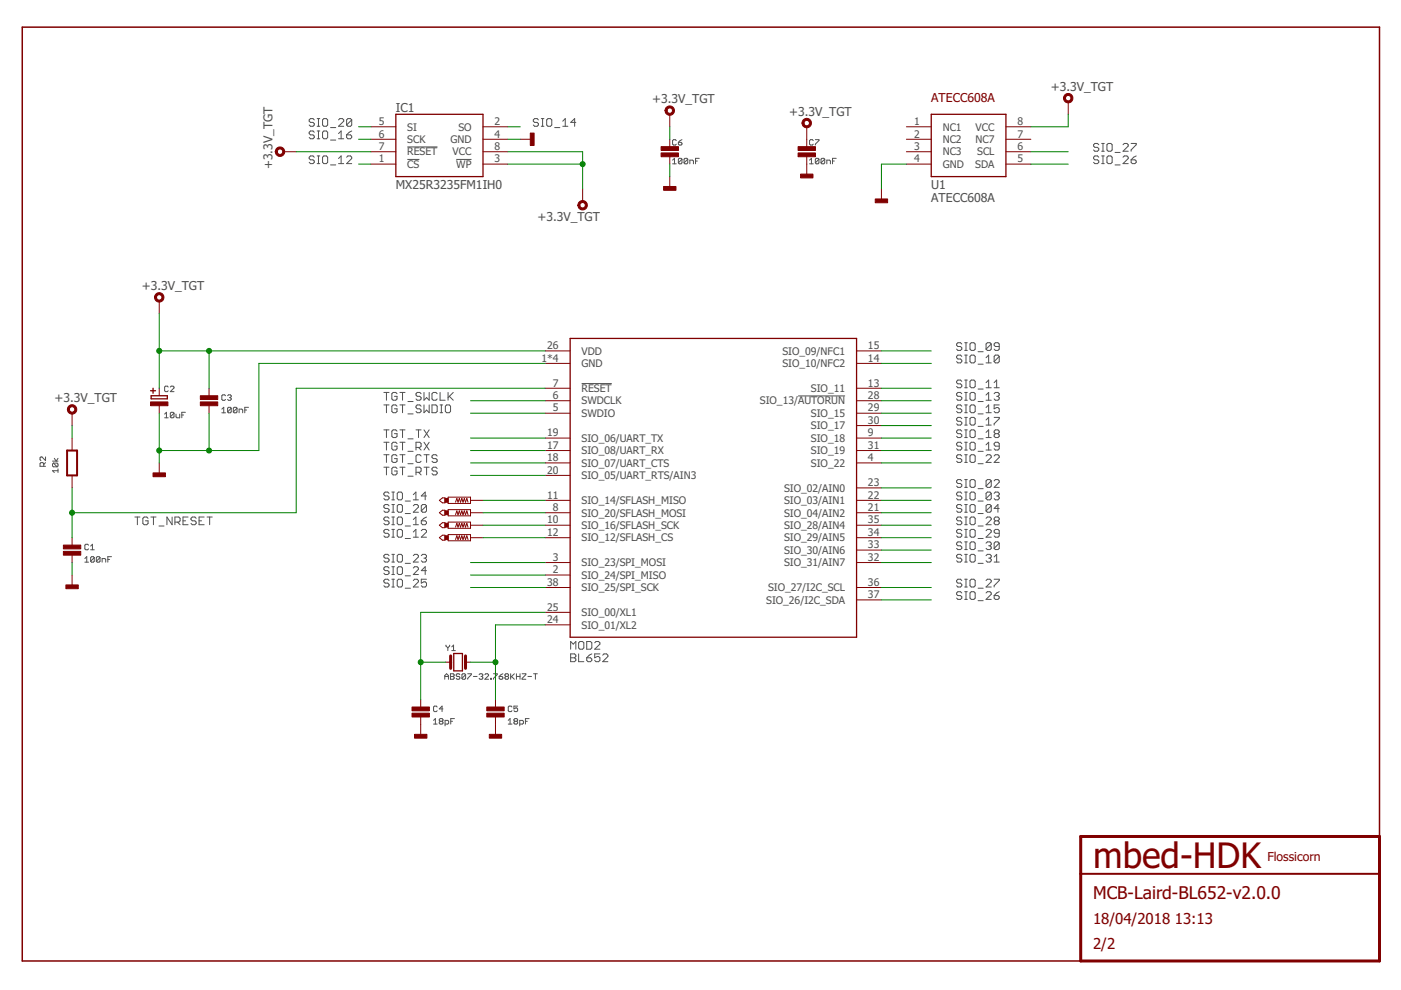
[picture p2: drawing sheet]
<svg xmlns="http://www.w3.org/2000/svg" width="297mm" height="210mm" viewBox="0 0 297 210" stroke-linecap="round" stroke-linejoin="round" font-family="sans-serif">
<g fill="none" stroke="#505050" stroke-width=".21">
<path d="M66.6 33.3l-.2-.2h-.6l-.2 .2v.3l.2 .3h.6l.2 .2v.3l-.2 .3h-.6l-.2-.3M66.6 25.4l-.2-.3h-.6l-.2 .3v.3l.2 .3h.6l.2 .2v.3l-.2 .3h-.6l-.2-.3M66.6 28l-.2-.2h-.6l-.2 .2v.3l.2 .3h.6l.2 .3v.2l-.2 .3h-.6l-.2-.3M67.2 34.7h.6M67.2 33.1h.6M67.2 25.1h.6M67.2 26.8h.6M67.2 27.8h.6M67.2 29.4h.6M67.5 25.1v1.7M67.5 27.8v1.6M67.5 33.1v1.6"/>
<path d="M68.4 33.3l.3-.2h.5l.3 .2v1.1l-.3 .3h-.5l-.3-.3zM68.4 25.4l.3-.3h.5l.3 .3v1.1l-.3 .3h-.5l-.3-.3zM68.4 28l.3-.2h.5l.3 .2v1.1l-.3 .3h-.5l-.3-.3zM70.1 35h1.1M70.1 27.1h1.1M70.1 29.7h1.1M71.8 34.7h1.1M71.8 25.4l.3-.3h.5l.3 .3v.3l-1.1 1.1h1.1M71.8 29.4h1.1M71.8 28.3l.5-.5v1.6M71.8 33.6l.5-.5v1.6M73.5 33.3l.3-.2h.5l.3 .2v.3l-1.1 1.1h1.1"/>
<path d="M73.5 28.6h.8l.3 .3v.2l-.3 .3h-.5l-.3-.3zM74.6 25.4l-.3-.3h-.5l-.3 .3v1.1M74.6 25.4v1.1l-.3 .3h-.5l-.3-.3M74.6 25.4l-1.1 1.1M74.6 27.8l-1.1 .8M86.4 31.2h6.4M86.4 33.8h2.5M96.7 33.8h3.3M114.2 25.4l-.3-.3h-.6l-.2 .3v.3l.2 .3h.6l.3 .2v.3l-.3 .3h-.6l-.2-.3M114.8 25.1h.5M114.8 26.8h.5M115 25.1v1.7"/>
<path d="M115.9 25.4l.3-.3h.5l.3 .3v1.1l-.3 .3h-.5l-.3-.3zM117.6 27.1h1.1M119.3 26.8h1.1M119.3 25.7l.5-.6v1.7M122.1 26h-1.1l.8-.9v1.7M142.6 34.7h.8M142.6 34l.4-.4v1.1M143.4 29.8l-.2-.2h-.4l-.2 .2v.8l.2 .2h.4l.2-.2M143.8 30.2h.6l.2 .4-.2 .2h-.4l-.2-.2zM144.6 33.8v.7l-.2 .2h-.4l-.2-.2M144.6 33.8l-.2-.2h-.4l-.2 .2v.7M144.6 33.8l-.8 .7"/>
<path d="M144.6 29.6l-.8 .6M145.8 33.8v.7l-.2 .2h-.4l-.2-.2M145.8 33.8l-.2-.2h-.4l-.2 .2v.7M145.8 33.8l-.8 .7M146.3 34.7v-.7h.5l.2 .1v.6M147.5 34.1h.3M148.3 33.6h-.8v1.1M171.6 34l.4-.4v1.1M171.6 34.7h.8M172.4 29.8l-.2-.2h-.3l-.3 .2v.8l.3 .2h.3l.2-.2M172.9 29.6h.7l-.7 1.2M173.6 33.8v.7l-.2 .2h-.3l-.2-.2"/>
<path d="M173.6 33.8l-.2-.2h-.3l-.2 .2v.7M173.6 33.8l-.7 .7M174.9 33.8v.7l-.2 .2h-.4l-.2-.2M174.9 33.8l-.2-.2h-.4l-.2 .2v.7M174.9 33.8l-.8 .7M175.3 34.7v-.7h.6l.2 .1v.6M176.5 34.1h.4M177.3 33.6h-.8v1.1M233 33.3l-.3-.2h-.6l-.2 .2v.3l.2 .3h.6l.3 .2v.3l-.3 .3h-.6l-.2-.3M233 30.7l-.3-.3h-.6l-.2 .3v.3l.2 .2h.6l.3 .3v.3l-.3 .3h-.6l-.2-.3M233.6 34.7h.5M233.6 33.1h.5"/>
<path d="M233.6 30.4h.5M233.6 32.1h.5M233.8 30.4v1.7M233.8 33.1v1.6M234.7 33.3l.3-.2h.5l.3 .2v1.1l-.3 .3h-.5l-.3-.3zM235 30.4h.5l.3 .3v1.1l-.3 .3h-.5l-.3-.3v-1.1zM236.4 35h1.1M236.4 32.3h1.1M238.1 33.3l.3-.2h.5l.3 .2v.3l-1.1 1.1h1.1M238.1 30.7l.3-.3h.5l.3 .3v.3l-1.1 1.1h1.1M239.8 33.9h.8l.3 .2v.3l-.3 .3h-.5l-.3-.3zM239.8 30.4h1.1v.3l-1.1 1.1v.3"/>
<path d="M240.9 33.1l-.6 .2-.5 .6M203.9 72.9l-.3-.2h-.5l-.3 .2v.3l.3 .3h.5l.3 .2v.3l-.3 .3h-.5l-.3-.3M203.9 75.6l-.3-.3h-.5l-.3 .3v.2l.3 .3h.5l.3 .3v.3l-.3 .2h-.5l-.3-.2M204.5 75.3h.6M204.5 76.9h.6M204.5 72.7h.6M204.5 74.3h.6M204.8 72.7v1.6M204.8 75.3v1.6M205.9 72.7h.6l.3 .2v1.1l-.3 .3h-.6l-.2-.3v-1.1zM205.9 75.3h.6l.3 .3v1.1l-.3 .2h-.6l-.2-.2v-1.1zM207.4 77.2h1"/>
<path d="M207.4 74.6h1M209.1 75.8l.5-.5v1.6M209.1 76.9h1.1M210.2 72.9v1.1l-.3 .3h-.6l-.2-.3M210.2 72.9l-.3-.2h-.6l-.2 .2v1.1M210.2 72.9l-1.1 1.1M211.9 73.5h-.9l-.2-.3v-.3l.2-.2h.6l.3 .2v1.1l-.3 .3h-.6l-.2-.3M211.9 75.6l-.3-.3h-.6l-.2 .3v1.1M211.9 75.6v1.1l-.3 .2h-.6l-.2-.2M211.9 75.6l-1.1 1.1M9.3 98.9v-.6l-.2-.2h-.4l-.2 .2v.6h1.2M9.7 96.9v.8l-.8-.8-.4 .2v.4l.2 .2"/>
<path d="M9.7 98.1l-.4 .4M11.1 97.8h1.2M11.3 98.2h.8l.2 .2v.4l-.2 .2M11.3 98.2l-.2 .2v.4l.2 .2h.8M11.3 98.2l.8 .8M11.5 97.2l.4 .6 .4-.6M12.3 99.8h-1.2l.4 .4M12.3 99.4v.8M34.9 87.8l.4-.4v1.2M34.9 88.6h.8M35.7 82.1l-.2-.2h-.4l-.2 .2v.7l.2 .2h.4l.2-.2M36.1 82.1l.2-.2h.4l.2 .2v.2l-.8 .7h.8"/>
<path d="M36.9 87.6v.8l-.2 .2h-.4l-.2-.2M36.9 87.6l-.2-.2h-.4l-.2 .2v.8M36.9 87.6l-.8 .8M37.3 87.8v.6l.2 .2h.6v-.8M38.5 88h.4M39.3 87.4h-.8v1.2M47 86.7l.4-.3v1.1M47 87.5h.8M47.8 83.9l-.2-.2h-.4l-.2 .2v.8l.2 .2h.4l.2-.2M48.3 83.9l.2-.2h.3l.2 .2-.2 .4M48.6 84.3h.2M48.8 84.3l.2 .2-.2 .4h-.3l-.2-.2"/>
<path d="M49 86.6v.7l-.2 .2h-.3l-.2-.2M49 86.6l-.2-.2h-.3l-.2 .2v.7M49 86.6l-.7 .7M50.2 86.6v.7l-.1 .2h-.4l-.2-.2M50.2 86.6l-.1-.2h-.4l-.2 .2v.7M50.2 86.6l-.7 .7M50.7 87.5v-.8h.6l.2 .2v.6M51.9 86.9h.4M52.7 86.4h-.8v1.1M81.4 85.9h1.1M81.4 99.1h1.1M81.4 96.4h1.1"/>
<path d="M81.4 83.2h1.1M81.4 93.8h1.1M81.4 91.1h1.1M81.9 83.2v1.7M81.9 85.9v1.6M81.9 91.1v1.7M81.9 93.8v1.6M81.9 96.4v1.6M81.9 99.1v1.6M84.2 86.1l-.3-.2h-.5l-.3 .2v1.1l.3 .3h.5l.3-.3v-.5h-.6M84.2 83.5l-.3-.3h-.5l-.3 .3v1.1l.3 .3h.5l.3-.3v-.6h-.6M84.2 91.4l-.3-.3h-.5l-.3 .3v1.1l.3 .3h.5l.3-.3v-.6h-.6"/>
<path d="M84.2 94l-.3-.2h-.5l-.3 .2v1.1l.3 .3h.5l.3-.3v-.5h-.6M84.2 96.7l-.3-.3h-.5l-.3 .3v1.1l.3 .2h.5l.3-.2v-.6h-.6M84.2 99.3l-.3-.2h-.5l-.3 .2v1.1l.3 .3h.5l.3-.3v-.5h-.6M84.8 85.9h1.1M84.8 99.1h1.1M84.8 96.4h1.1M84.8 83.2h1.1M84.8 93.8h1.1M84.8 91.1h1.1M85.3 83.2v1.7M85.3 85.9v1.6M85.3 91.1v1.7"/>
<path d="M85.3 93.8v1.6M85.3 96.4v1.6M85.3 99.1v1.6M86.5 87.8h1.1M86.5 98.3h1.1M86.5 85.1h1.1M86.5 95.7h1.1M86.5 93h1.1M88.2 94.9h.8l.3-.3v-.6l-.3-.2h-.8v1.6M88.2 91.1h1.1M88.7 94.9l.6 .5M88.7 91.1v1.7"/>
<path d="M89.3 86.1l-.3-.2h-.5l-.3 .2v.3l.3 .3h.5l.3 .3v.2l-.3 .3h-.5l-.3-.3M89.3 83.5l-.3-.3h-.5l-.3 .3v.3l.3 .2h.5l.3 .3v.3l-.3 .3h-.5l-.3-.3M89.3 96.7l-.3-.3h-.5l-.3 .3v1.1l.3 .2h.5l.3-.2M89.9 83.2v1.7l.5-.6 .6 .6v-1.7M89.9 85.9v1.6l.5-.5 .6 .5v-1.6M89.9 99.1h1.1M89.9 96.4h1.1M89.9 93.8l1.1 1.6M89.9 91.1l1.1 1.7M90.4 96.4v1.6M90.4 99.1v1.6M91 93.8l-1.1 1.6"/>
<path d="M91 91.1l-1.1 1.7M91.6 85.9h.8l.3 .2v1.1l-.3 .3h-.8zM92.7 83.5l-.3-.3h-.5l-.3 .3v1.1l.3 .3h.5l.3-.3M92.7 96.7l-.3-.3h-.5l-.3 .3v.3l.3 .2h.5l.3 .3v.3l-.3 .2h-.5l-.3-.2M92.7 99.3l-.3-.2h-.5l-.3 .2v.3l.3 .3h.5l.3 .2v.3l-.3 .3h-.5l-.3-.3M93.3 87.5h.6M93.3 83.2v1.7h1.1M93.3 85.9h.6M93.6 85.9v1.6M94.4 86.1l.3-.2h.5l.3 .2v1.1l-.3 .3h-.5l-.3-.3zM95 83.2v1.7M95.3 84l.8 .9"/>
<path d="M96.1 83.2l-1.1 1.1M123.3 81.3h6.4M169.2 83.9h10M203.9 86.1l-.3-.2h-.5l-.3 .2v.3l.3 .3h.5l.3 .3v.2l-.3 .3h-.5l-.3-.3M203.9 83.5l-.3-.3h-.5l-.3 .3v.3l.3 .2h.5l.3 .3v.3l-.3 .3h-.5l-.3-.3M203.9 88.8l-.3-.3h-.5l-.3 .3v.2l.3 .3h.5l.3 .3v.3l-.3 .2h-.5l-.3-.2M203.9 96.7l-.3-.3h-.5l-.3 .3v.3l.3 .2h.5l.3 .3v.3l-.3 .2h-.5l-.3-.2M203.9 94l-.3-.2h-.5l-.3 .2v.3l.3 .3h.5l.3 .3v.2l-.3 .3h-.5l-.3-.3M203.9 91.4l-.3-.3h-.5l-.3 .3v.3l.3 .2h.5l.3 .3v.3l-.3 .3h-.5l-.3-.3M203.9 80.9l-.3-.3h-.5l-.3 .3v.2l.3 .3h.5l.3 .3v.2l-.3 .3h-.5l-.3-.3M204.5 87.5h.6M204.5 84.9h.6"/>
<path d="M204.5 85.9h.6M204.5 96.4h.6M204.5 98h.6M204.5 83.2h.6M204.5 93.8h.6M204.5 95.4h.6M204.5 91.1h.6M204.5 92.8h.6M204.5 88.5h.6M204.5 90.1h.6M204.5 80.6h.6M204.5 82.2h.6"/>
<path d="M204.8 80.6v1.6M204.8 83.2v1.7M204.8 85.9v1.6M204.8 88.5v1.6M204.8 91.1v1.7M204.8 93.8v1.6M204.8 96.4v1.6M205.7 86.1l.2-.2h.6l.3 .2v1.1l-.3 .3h-.6l-.2-.3zM205.7 83.5l.2-.3h.6l.3 .3v1.1l-.3 .3h-.6l-.2-.3zM205.9 96.4h.6l.3 .3v1.1l-.3 .2h-.6l-.2-.2v-1.1zM205.9 93.8h.6l.3 .2v1.1l-.3 .3h-.6l-.2-.3v-1.1zM205.9 91.1h.6l.3 .3v1.1l-.3 .3h-.6l-.2-.3v-1.1z"/>
<path d="M205.9 80.6h.6l.3 .3v1l-.3 .3h-.6l-.2-.3v-1zM205.9 88.5h.6l.3 .3v1.1l-.3 .2h-.6l-.2-.2v-1.1zM207.4 87.8h1M207.4 98.3h1M207.4 85.1h1M207.4 95.7h1M207.4 93h1M207.4 90.4h1M207.4 82.5h1M209.1 87.5h1.1M209.1 84.9h1.1M209.1 96.7l.2-.3h.6l.3 .3v.3l-1.1 1h1.1"/>
<path d="M209.1 95.4h1.1M209.1 92.8h1.1M209.1 94.3l.5-.5v1.6M209.1 81.1l.5-.5v1.6M209.1 83.8l.5-.6v1.7M209.1 86.4l.5-.5v1.6M209.1 89l.5-.5v1.6M209.1 91.7l.5-.6v1.7M209.1 90.1h1.1M209.1 82.2h1.1M210.8 96.7l.2-.3h.6l.3 .3v.3l-1.1 1h1.1M210.8 83.5l.2-.3h.6l.3 .3v.3l-.3 .2"/>
<path d="M210.8 88.5h1.1v.3l-1.1 1.1v.2M210.8 81.1l.5-.5v1.6M210.8 82.2h1.1M211 91.9l-.2-.2v-.3l.2-.3h.6l.3 .3v.3l-.3 .2M211 91.9l-.2 .3v.3l.2 .3h.6l.3-.3v-.3l-.3-.3M211 91.9h.6M211.3 84h.3M211.6 84l.3 .3v.3l-.3 .3h-.6l-.2-.3M211.9 85.9h-1.1v.8l.5-.3h.3l.3 .3v.5l-.3 .3h-.6l-.2-.3M211.9 94.6h-.9l-.2-.3v-.3l.2-.2h.6l.3 .2v1.1l-.3 .3h-.6l-.2-.3M18 118.4l.4-.4v1.2M18 119.2h.8"/>
<path d="M18.8 115.6l-.2-.2h-.4l-.2 .2v.8l.2 .2h.4l.2-.2M19.2 116.6h.8M19.2 115.8l.4-.4v1.2M20 118.2v.8l-.2 .2h-.4l-.2-.2M20 118.2l-.2-.2h-.4l-.2 .2v.8M20 118.2l-.8 .8M21.2 118.2v.8l-.2 .2h-.4l-.2-.2M21.2 118.2l-.2-.2h-.4l-.2 .2v.8M21.2 118.2l-.8 .8M21.7 119.2v-.8h.5l.2 .2v.6M22.9 118.6h.3M23.6 118h-.7v1.2"/>
<path d="M28.6 109.6h1.1M29.1 109.6v1.7M31.4 109.9l-.3-.3h-.5l-.3 .3v1.1l.3 .3h.5l.3-.3v-.6h-.6M32 109.6h1.1M32.5 109.6v1.7M33.7 111.5h1.1M36.5 109.6v1.7l-1.1-1.7v1.7M37.1 110.7h.8l.3-.3v-.5l-.3-.3h-.8v1.7M37.6 110.7l.6 .6M38.8 110.4h.5M39.9 109.6h-1.1v1.7h1.1M41.6 109.9l-.3-.3h-.5l-.3 .3v.3l.3 .2h.5l.3 .3v.3l-.3 .3h-.5l-.3-.3"/>
<path d="M42.2 110.4h.5M43.3 109.6h-1.1v1.7h1.1M43.9 109.6h1.1M44.4 109.6v1.7M82.5 117.8l-.3-.3h-.5l-.3 .3v.3l.3 .2h.5l.3 .3v.3l-.3 .3h-.5l-.3-.3M82.5 109.9l-.3-.3h-.5l-.3 .3v.3l.3 .2h.5l.3 .3v.3l-.3 .3h-.5l-.3-.3M82.5 112.5l-.3-.3h-.5l-.3 .3v.3l.3 .3h.5l.3 .2v.3l-.3 .3h-.5l-.3-.3M82.5 107.3l-.3-.3h-.5l-.3 .3v.2l.3 .3h.5l.3 .3v.2l-.3 .3h-.5l-.3-.3M82.5 104.6l-.3-.3h-.5l-.3 .3v.3l.3 .3h.5l.3 .2v.3l-.3 .3h-.5l-.3-.3M83.1 109.6h.5M83.1 111.3h.5M83.1 117.5h.5"/>
<path d="M83.1 119.2h.5M83.1 112.2h.5M83.1 113.9h.5M83.1 107h.5M83.1 108.6h.5M83.1 104.3h.5M83.1 106h.5M83.4 104.3v1.7M83.4 107v1.6M83.4 109.6v1.7M83.4 112.2v1.7M83.4 117.5v1.7"/>
<path d="M84.2 107.3l.3-.3h.5l.3 .3v1l-.3 .3h-.5l-.3-.3zM84.2 109.9l.3-.3h.5l.3 .3v1.1l-.3 .3h-.5l-.3-.3zM84.2 112.5l.3-.3h.5l.3 .3v1.1l-.3 .3h-.5l-.3-.3zM84.2 117.8l.3-.3h.5l.3 .3v1.1l-.3 .3h-.5l-.3-.3zM84.5 104.3h.5l.3 .3v1.1l-.3 .3h-.5l-.3-.3v-1.1zM85.9 111.5h1.1M85.9 119.4h1.1M85.9 114.2h1.1M85.9 108.9h1.1M85.9 106.2h1.1M86.5 101h1.1M87.6 104.9l.6-.6v1.7"/>
<path d="M87.6 110.2l.6-.6v1.7M87.6 112.8l.6-.6v1.7M87.6 107.3l.3-.3h.5l.3 .3v.2l-1.1 1.1h1.1M87.6 117.8l.3-.3h.5l.3 .3v.3l-1.1 1.1h1.1M87.6 111.3h1.1M87.6 113.9h1.1M87.6 106h1.1M88.2 100.1h.8l.3-.2v-.6l-.3-.2h-.8v1.6M88.7 100.1l.6 .6M89.3 110.4h.8l.3 .3v.3l-.3 .3h-.5l-.3-.3zM89.3 112.5l.3-.3h.5l.3 .3v.3l-1.1 1.1h1.1M89.3 117.8l.3-.3h.5l.3 .3v.3l-.3 .2"/>
<path d="M89.9 118.3h.2M90.1 118.3l.3 .3v.3l-.3 .3h-.5l-.3-.3M90.4 107.3v1l-.3 .3h-.5l-.3-.3M90.4 107.3l-.3-.3h-.5l-.3 .3v1M90.4 105.2h-1.1l.8-.9v1.7M90.4 107.3l-1.1 1M90.4 109.6l-1.1 .8M203.9 109.9l-.3-.3h-.5l-.3 .3v.3l.3 .2h.5l.3 .3v.3l-.3 .3h-.5l-.3-.3M203.9 102l-.3-.3h-.5l-.3 .3v.2l.3 .3h.5l.3 .3v.3l-.3 .2h-.5l-.3-.2M203.9 104.6l-.3-.3h-.5l-.3 .3v.3l.3 .3h.5l.3 .2v.3l-.3 .3h-.5l-.3-.3M203.9 107.3l-.3-.3h-.5l-.3 .3v.2l.3 .3h.5l.3 .3v.2l-.3 .3h-.5l-.3-.3M203.9 112.5l-.3-.3h-.5l-.3 .3v.3l.3 .3h.5l.3 .2v.3l-.3 .3h-.5l-.3-.3"/>
<path d="M203.9 115.2l-.3-.3h-.5l-.3 .3v.2l.3 .3h.5l.3 .3v.3l-.3 .2h-.5l-.3-.2M203.9 117.8l-.3-.3h-.5l-.3 .3v.3l.3 .2h.5l.3 .3v.3l-.3 .3h-.5l-.3-.3M204.5 109.6h.6M204.5 111.3h.6M204.5 117.5h.6M204.5 119.2h.6M204.5 114.9h.6M204.5 116.5h.6M204.5 112.2h.6M204.5 113.9h.6M204.5 107h.6M204.5 108.6h.6"/>
<path d="M204.5 104.3h.6M204.5 106h.6M204.5 101.7h.6M204.5 103.3h.6M204.8 101.7v1.6M204.8 104.3v1.7M204.8 107v1.6M204.8 109.6v1.7M204.8 112.2v1.7M204.8 114.9v1.6M204.8 117.5v1.7M205.9 109.6h.6l.3 .3v1.1l-.3 .3h-.6l-.2-.3v-1.1z"/>
<path d="M205.9 101.7h.6l.3 .3v1.1l-.3 .2h-.6l-.2-.2v-1.1zM205.9 104.3h.6l.3 .3v1.1l-.3 .3h-.6l-.2-.3v-1.1zM205.9 107h.6l.3 .3v1l-.3 .3h-.6l-.2-.3v-1zM205.9 112.2h.6l.3 .3v1.1l-.3 .3h-.6l-.2-.3v-1.1zM205.9 114.9h.6l.3 .3v1.1l-.3 .2h-.6l-.2-.2v-1.1zM205.9 117.5h.6l.3 .3v1.1l-.3 .3h-.6l-.2-.3v-1.1zM207.4 111.5h1M207.4 119.4h1M207.4 116.8h1M207.4 114.2h1M207.4 108.9h1M207.4 106.2h1"/>
<path d="M207.4 103.6h1M209.1 109.9l.2-.3h.6l.3 .3v.3l-1.1 1.1h1.1M209.1 112.5l.2-.3h.6l.3 .3v.3l-1.1 1.1h1.1M209.1 115.2l.2-.3h.6l.3 .3v.2l-.3 .3M209.1 117.8l.2-.3h.6l.3 .3v.3l-.3 .2M209.6 118.3h.3M209.6 115.7h.3M209.9 115.7l.3 .3v.3l-.3 .2h-.6l-.2-.2M209.9 118.3l.3 .3v.3l-.3 .3h-.6l-.2-.3M210.2 102v1.1l-.3 .2h-.6l-.2-.2M210.2 104.6v1.1l-.3 .3h-.6l-.2-.3M210.2 107.3v1l-.3 .3h-.6l-.2-.3"/>
<path d="M210.2 107.3l-.3-.3h-.6l-.2 .3v1M210.2 102l-.3-.3h-.6l-.2 .3v1.1M210.2 104.6l-.3-.3h-.6l-.2 .3v1.1M210.2 107.3l-1.1 1M210.2 104.6l-1.1 1.1M210.2 102l-1.1 1.1M210.8 102l.2-.3h.6l.3 .3v.2l-1.1 1.1h1.1M210.8 104.6l.2-.3h.6l.3 .3v.3l-.3 .3M210.8 119.2h1.1M210.8 118.1l.5-.6v1.7M211 110.4l-.2-.2v-.3l.2-.3h.6l.3 .3v.3l-.3 .2M211 110.4l-.2 .3v.3l.2 .3h.6l.3-.3v-.3l-.3-.3"/>
<path d="M211 110.4h.6M211.3 105.2h.3M211.6 105.2l.3 .2v.3l-.3 .3h-.6l-.2-.3M211.9 113.1h-.9l-.2-.3v-.3l.2-.3h.6l.3 .3v1.1l-.3 .3h-.6l-.2-.3M211.9 115.2l-.3-.3h-.6l-.2 .3v1.1M211.9 115.2v1.1l-.3 .2h-.6l-.2-.2M211.9 115.2l-1.1 1.1M211.9 107.8h-1.1l.8-.8v1.6M82.5 123.1l-.3-.3h-.5l-.3 .3v.3l.3 .2h.5l.3 .3v.3l-.3 .3h-.5l-.3-.3M82.5 120.4l-.3-.2h-.5l-.3 .2v.3l.3 .3h.5l.3 .3v.2l-.3 .3h-.5l-.3-.3M83.1 122.8h.5M83.1 124.5h.5"/>
<path d="M83.1 120.2h.5M83.1 121.8h.5M83.4 120.2v1.6M83.4 122.8v1.7M84.2 123.1l.3-.3h.5l.3 .3v1.1l-.3 .3h-.5l-.3-.3zM84.5 120.2h.5l.3 .2v1.1l-.3 .3h-.5l-.3-.3v-1.1zM85.9 124.7h1.1M85.9 122.1h1.1M87.6 120.4l.3-.2h.5l.3 .2v.3l-1.1 1.1h1.1M87.6 123.1l.3-.3h.5l.3 .3v.3l-1.1 1.1h1.1M90.4 122.8h-1.1v.8l.6-.2h.2l.3 .2v.6l-.3 .3h-.5l-.3-.3M90.4 121h-1.1l.8-.8v1.6"/>
<path d="M94.6 136.8v.2l.4 .4M95 137.4v.5M95.3 136.8l-.3 .6M95.8 137.2l.4-.4v1.1M95.8 137.9h.7M121 137.6v-1.6l.5 .6 .6-.6v1.6M121 138.6h.8l.3 .3v.3l-.3 .3 .3 .2v.3l-.3 .3h-.8zM121 139.5h.8M122.7 136.3l.3-.3h.5l.3 .3v1.1l-.3 .2h-.5l-.3-.2zM122.7 138.6v1.7h1.1M124.4 136h.8l.3 .3v1.1l-.3 .2h-.8zM124.4 139.5h.8l.3 .2v.3l-.3 .3h-.5l-.3-.3z"/>
<path d="M125.5 138.6l-.6 .3-.5 .6M126.1 136.3l.3-.3h.5l.3 .3v.3l-1.1 1h1.1M127.2 138.6h-1.1v.9l.5-.3h.3l.3 .3v.5l-.3 .3h-.5l-.3-.3M127.8 138.9l.3-.3h.5l.3 .3v.3l-1.1 1.1h1.1M203.9 125.7l-.3-.2h-.5l-.3 .2v.3l.3 .3h.5l.3 .2v.3l-.3 .3h-.5l-.3-.3M203.9 123.1l-.3-.3h-.5l-.3 .3v.3l.3 .2h.5l.3 .3v.3l-.3 .3h-.5l-.3-.3M204.5 125.5h.6M204.5 127.1h.6M204.5 122.8h.6M204.5 124.5h.6M204.8 122.8v1.7M204.8 125.5v1.6"/>
<path d="M205.9 125.5h.6l.3 .2v1.1l-.3 .3h-.6l-.2-.3v-1.1zM205.9 122.8h.6l.3 .3v1.1l-.3 .3h-.6l-.2-.3v-1.1zM207.4 127.4h1M207.4 124.7h1M209.1 125.7l.2-.2h.6l.3 .2v.3l-1.1 1.1h1.1M209.1 123.1l.2-.3h.6l.3 .3v.3l-1.1 1.1h1.1M210.8 126.3h.8l.3 .2v.3l-.3 .3h-.6l-.2-.3zM210.8 122.8h1.1v.3l-1.1 1.1v.3M211.9 125.5l-.6 .2-.5 .6M91.9 153.5h.8M91.9 152.7l.4-.3v1.1M92.7 149.9l-.2-.2h-.4l-.2 .2v.8l.2 .2h.4l.2-.2"/>
<path d="M93.3 152.9l-.2 .2 .2 .4h.4l.2-.2-.2-.4M93.3 152.9l-.2-.2 .2-.3h.4l.2 .1-.2 .4M93.3 152.9h.4M93.9 150.3h-.8l.6-.6v1.2M94.3 144v-.8l.4-.3 .4 .3v.8M94.3 143.4h.8M94.4 153.5h.5l.2-.2v-.4l-.2-.2h-.5v1.2M95.5 143.4h.6M95.5 142.9h.6l.2 .1-.2 .4 .2 .4-.2 .2h-.6zM95.6 152.9h.3M96.4 152.4h-.8v1.1M97.5 143l-.2-.1h-.4l-.2 .1 .2 .4h.4l.2 .2-.2 .4h-.4l-.2-.2"/>
<path d="M98.7 143l-.2-.1h-.4l-.2 .1v.8M98.7 143v.8l-.2 .2h-.4l-.2-.2M98.7 143l-.8 .8M99.2 142.9h.7l-.7 1.1M100.4 143.4h.8M101.6 143l.2-.1h.4l.2 .1-.2 .4M102 143.4h.2M102.2 143.4l.2 .2-.2 .4h-.4l-.2-.2M102.8 143l.2-.1h.4l.2 .1v.2l-.8 .8h.8M104 143.8h.2v.2h-.2zM104.6 142.9h.8v.1l-.8 .8v.2M105.8 143.4h.6l.2 .4-.2 .2h-.4l-.2-.2z"/>
<path d="M106.6 142.9l-.8 .5M107.3 143.4l-.2-.2 .2-.3h.3l.2 .1-.2 .4M107.3 143.4h.3M107.3 143.4l-.2 .2 .2 .4h.3l.2-.2-.2-.4M107.8 152.7l.3-.3v1.1M107.8 153.5h.7M108.3 142.9v1.1M108.5 143.4l.6 .6M108.5 149.9l-.1-.2h-.5l-.1 .2v.8l.1 .2h.5l.1-.2M109.1 142.9l-.8 .7M109.2 152.9l-.2 .2 .2 .4h.4l.1-.2-.1-.4M109.2 152.9l-.2-.2 .2-.3h.4l.1 .1-.1 .4"/>
<path d="M109.2 152.9h.4M109.5 143.4h.8M109.5 142.9v1.1M109.7 149.7h-.7v.6l.4-.2 .3 .2v.4l-.1 .2h-.4l-.2-.2M110.2 153.5h.6l.2-.2v-.4l-.2-.2h-.6v1.2M110.3 142.9v1.1M110.7 142.9h.8v.1l-.8 .8v.2h.8M111.4 152.9h.4M111.9 143.4h.8M112.2 152.4h-.8v1.1M113.1 142.9h.8M113.5 142.9v1.1"/>
</g>
<path d="M292.5 177.4v-171.6h-287.8v198h224.4" fill="none" stroke="#800000" stroke-width=".32"/>
<path d="M95.5 139.1v2.6M98.7 139.1v2.6M229.1 177.4h63.4v26.4h-63.4z" fill="none" stroke="#800000" stroke-width=".63"/>
<path d="M14.2 95.5h2.1v5.3h-2.1zM229.1 185.3h63.4" fill="none" stroke="#800000" stroke-width=".42"/>
<g fill="#800000" stroke="#800000" stroke-width=".21">
<path d="M32.4 100.3h2.7v.8h-2.7z"/>
<path d="M31.9 85.2h3.7v.8h-3.7z"/>
<path d="M42.5 83.9h3.7v.8h-3.7z"/>
<path d="M42.5 85.2h3.7v.8h-3.7z"/>
<path d="M103.2 149.9h3.7v.8h-3.7z"/>
<path d="M103.2 151.2h3.7v.8h-3.7z"/>
<path d="M87.4 149.9h3.6v.8h-3.6z"/>
<path d="M87.4 151.2h3.6v.8h-3.6z"/>
<path d="M87.9 155.7h2.6v.8h-2.6z"/>
<path d="M103.7 155.7h2.7v.8h-2.7z"/>
<path d="M13.4 115.6h3.7v.8h-3.7z"/>
<path d="M13.4 116.9h3.7v.8h-3.7z"/>
<path d="M14 124h2.6v.8h-2.6z"/>
<path d="M185.6 42.2h2.6v.8h-2.6z"/>
<path d="M169.2 31.1h3.7v.8h-3.7z"/>
<path d="M169.2 32.4h3.7v.8h-3.7z"/>
<path d="M169.7 36.9h2.7v.8h-2.7z"/>
<path d="M112.4 28.2h.8v2.6h-.8z"/>
<path d="M140.2 31.1h3.6v.8h-3.6z"/>
<path d="M140.2 32.4h3.6v.8h-3.6z"/>
<path d="M140.7 39.5h2.6v.8h-2.6z"/>
<path d="M94.3 105.7h.7v.8h-.7z"/>
<path d="M94.3 108.3h.7v.8h-.7z"/>
<path d="M94.3 111h.7v.8h-.7z"/>
<path d="M94.3 113.6h.7v.8h-.7z"/>
</g>
<g fill="none" stroke="#800000" stroke-width=".21">
<path d="M60.2 32.2h2.6M78.6 26.9h5.3M78.6 34.8h5.3M78.6 32.2h5.3M78.6 29.5h5.3M102.4 26.9h5.3M102.4 34.8h5.3M102.4 32.2h5.3M102.4 29.5h5.3M110.3 29.5h2.7M142 24.2v2.7M142 29.5v1.6"/>
<path d="M142 33.2v1.6M142 37.4v2.7M171 26.9v4.2M171 33.2v4.2M192.2 26.9h5.2M192.2 34.8h5.2M192.2 32.2h5.2M192.2 29.5h5.2M213.3 26.9h5.3M213.3 34.8h5.3M213.3 32.2h5.3M213.3 29.5h5.3"/>
<path d="M226.5 21.6v2.6M123.5 40.1v2.6M186.9 40.1v2.6M33.8 63.8v2.7M115.6 77h5.3M115.6 74.4h5.3M181.6 77h5.3M181.6 74.4h5.3M15.3 87.6v2.6M15.3 92.9v2.6M33.8 82.3v1.6M33.8 86v1.6"/>
<path d="M33.8 98.1v2.7M44.3 82.3v1.6M44.3 86v1.6M115.6 82.3h5.3M115.6 92.9h5.3M115.6 85h5.3M115.6 87.6h5.3M115.6 98.1h5.3M115.6 95.5h5.3M181.6 82.3h5.3M181.6 92.9h5.3M181.6 85h5.3"/>
<path d="M181.6 87.6h5.3M181.6 98.1h5.3M181.6 90.2h5.3M181.6 95.5h5.3M15.3 100.8v2.6M15.3 114v1.6M15.3 117.7v1.6M93.2 106.1l.6-.5h.5v1h-.5zM93.2 108.7l.6-.5h.5v1h-.5zM93.2 111.4l.6-.6h.5v1.1h-.5zM93.2 114l.6-.5h.5v1h-.5zM95 105.4h4.8v1.3h-4.8z"/>
<path d="M95 108.1h4.8v1.3h-4.8zM95 110.7h4.8v1.3h-4.8zM95 113.3h4.8v1.4h-4.8zM96.6 106.5l.3-.8 .2 .8 .3-.8 .2 .8 .3-.8 .3 .8 .2-.8 .3 .8 .3-.8 .2 .8M96.6 109.1l.3-.8 .2 .8 .3-.8 .2 .8 .3-.8 .3 .8 .2-.8 .3 .8 .3-.8 .2 .8M96.6 111.8l.3-.8 .2 .8 .3-.8 .2 .8 .3-.8 .3 .8 .2-.8 .3 .8 .3-.8 .2 .8M96.6 114.4l.3-.8 .2 .8 .3-.8 .2 .8 .3-.8 .3 .8 .2-.8 .3 .8 .3-.8 .2 .8M99.8 114h2.6M99.8 106.1h2.6M99.8 111.4h2.6M99.8 108.7h2.6M115.6 114h5.3"/>
<path d="M115.6 106.1h5.3M115.6 111.4h5.3M115.6 108.7h5.3M115.6 119.3h5.3M115.6 100.8h5.3M181.6 114h5.3M181.6 106.1h5.3M181.6 111.4h5.3M181.6 108.7h5.3M181.6 119.3h5.3M181.6 116.6h5.3M181.6 103.4h5.3"/>
<path d="M15.3 121.9v2.7M115.6 121.9h5.3M115.6 124.6h5.3M115.6 129.8h5.3M115.6 132.5h5.3M181.6 124.6h5.3M181.6 127.2h5.3M89.2 148.3v1.6M89.2 152v4.2M94.5 140.4h1M98.7 140.4h1.1M105.1 148.3v1.6"/>
<path d="M105.1 152v4.2"/>
</g>
<path d="M83.9 24.2h18.5v13.2h-18.5zM197.4 24.2h15.9v13.2h-15.9zM120.9 71.8h60.7v63.3h-60.7zM31.9 82.8h1.1M32 83.9h3.5v.7h-3.5zM32.4 82.3v1.1M96.2 138.6h1.8v3.6h-1.8z" fill="none" stroke="#800000" stroke-width=".28"/>
<g fill="#800000" stroke="#800000" stroke-width=".21">
<path d="M33.2 62.2a1 1 0 0 1 1.5 .4 1 1 0 0 1-.7 1.4 1 1 0 0 1-1.2-.9h.4a.58 .58 0 0 1 .8-.6 .58 .58 0 0 1 .1 1 .58 .58 0 0 1-.9-.3v-.1h-.4z" fill-rule="evenodd"/>
<path d="M14.5 86.2a1 1 0 0 1 1.6 0 1 1 0 0 1-.5 1.5 1 1 0 0 1-1.3-.9h.4a.58 .58 0 0 1 .8-.6 .58 .58 0 0 1 .2 1 .58 .58 0 0 1-1-.2v-.2h-.4z" fill-rule="evenodd"/>
<path d="M225.7 20.2a1 1 0 0 1 1.6 0 1 1 0 0 1-.5 1.6 1 1 0 0 1-1.3-1h.4a.58 .58 0 0 1 .9-.5 .58 .58 0 0 1 .1 1 .58 .58 0 0 1-1-.3v-.2h-.4z" fill-rule="evenodd"/>
<path d="M170.5 25.3a1.01 1.01 0 0 1 1.5 .4 1.01 1.01 0 0 1-.8 1.4 1.01 1.01 0 0 1-1.2-1h.5a.58 .58 0 0 1 .7-.6 .58 .58 0 0 1 .3 .9 .58 .58 0 0 1-1-.1v-.2h-.5z" fill-rule="evenodd"/>
<path d="M122.7 42.9a1.01 1.01 0 0 1 1.6 0 1.01 1.01 0 0 1-.5 1.6 1.01 1.01 0 0 1-1.3-1h.4a.58 .58 0 0 1 .8-.6 .58 .58 0 0 1 .2 1 .58 .58 0 0 1-.9-.2l-.1-.2h-.4z" fill-rule="evenodd"/>
<path d="M141.2 22.9a1.01 1.01 0 0 1 1.6 0 1.01 1.01 0 0 1-.5 1.5 1.01 1.01 0 0 1-1.3-.9h.4a.58 .58 0 0 1 .8-.6 .58 .58 0 0 1 .2 .9 .58 .58 0 0 1-.9-.2l-.1-.1h-.4z" fill-rule="evenodd"/>
<path d="M58.5 31.6a1.01 1.01 0 0 1 1.7 0 1.01 1.01 0 0 1-.5 1.5 1.01 1.01 0 0 1-1.3-.9h.4a.58 .58 0 0 1 .7-.6 .58 .58 0 0 1 .3 .9 .58 .58 0 0 1-1-.2v-.1h-.4z" fill-rule="evenodd"/>
</g>
<g fill="none" stroke="#008000" stroke-width=".21">
<path d="M62.8 32.2h15.8M76 34.8h2.6M76 29.5h2.6M76 26.9h2.6M107.7 34.8h15.8M107.7 29.5h2.6M107.7 26.9h2.6M107.7 32.2h15.8v7.9M142 26.9v2.6M142 34.8v2.6M192.2 34.8h-5.3v5.3M218.6 34.8h7.9"/>
<path d="M218.6 32.2h7.9M226.5 24.2v2.7h-7.9M33.8 66.5v15.8M33.8 74.4h81.8M44.3 74.4v7.9M115.6 77h-60.7v18.5h-21.1M186.9 77h10.5M186.9 74.4h10.5M15.3 90.2v2.7M33.8 87.6v10.5M44.3 87.6v7.9M99.8 95.5h15.8"/>
<path d="M99.8 87.6h15.8M99.8 98.1h15.8M99.8 85h15.8M99.8 92.9h15.8M115.6 82.3h-52.8v26.4h-47.5M186.9 95.5h10.5M186.9 87.6h10.5M186.9 98.1h10.5M186.9 85h10.5M186.9 92.9h10.5M186.9 82.3h10.5M186.9 90.2h10.5"/>
<path d="M15.3 103.4v10.6M15.3 119.3v2.6M99.8 100.8h15.8M99.8 119.3h15.8M102.4 108.7h13.2M102.4 114h13.2M102.4 111.4h13.2M102.4 106.1h13.2M186.9 108.7h10.5M186.9 119.3h10.5M186.9 116.6h10.5M186.9 114h10.5"/>
<path d="M186.9 111.4h10.5M186.9 106.1h10.5M186.9 103.4h10.5M99.8 124.6h15.8M99.8 121.9h15.8M115.6 132.5h-10.5v15.8M115.6 129.8h-26.4v18.5M186.9 127.2h10.5M186.9 124.6h10.5M89.2 140.4h5.3M99.8 140.4h5.3"/>
</g>
<g fill="#008000" stroke="#008000" stroke-width=".21">
<circle cx="33.8" cy="95.5" r=".53"/>
<circle cx="44.3" cy="95.5" r=".53"/>
<circle cx="123.5" cy="34.8" r=".53"/>
<circle cx="44.3" cy="74.4" r=".53"/>
<circle cx="33.8" cy="74.4" r=".53"/>
<circle cx="105.1" cy="140.4" r=".53"/>
<circle cx="89.2" cy="140.4" r=".53"/>
<circle cx="15.3" cy="108.7" r=".53"/>
</g>
<text font-size="7.5" fill="#800000" x="231.8" y="184">mbed-HDK</text>
<text font-size="3.7" fill="#800000" x="231.8" y="190.6">MCB-Laird-BL652-v2.0.0</text>
<g font-size="3.2" fill="#800000">
<text x="231.8" y="195.8">18/04/2018</text>
<text x="249.1" y="195.8">13:13</text>
<text x="231.8" y="201.1">2/2</text>
</g>
<g font-size="2.6" fill="#505050">
<text x="83.9" y="23.7">IC1</text>
<text x="138.3" y="21.9">+3.3V_TGT</text>
<text x="222.8" y="19.2">+3.3V_TGT</text>
<text x="167.3" y="24.5">+3.3V_TGT</text>
<text x="57.8" y="35.9" transform="rotate(-90 57.8 35.9)">+3.3V_TGT</text>
<text x="83.9" y="40.1">MX25R3235FM1IH0</text>
<text x="197.4" y="40.1">U1</text>
<text x="114" y="46.9">+3.3V_TGT</text>
<text x="197.4" y="42.7">ATECC608A</text>
<text x="30.1" y="61.5">+3.3V_TGT</text>
<text x="11.6" y="85.2">+3.3V_TGT</text>
</g>
<g font-size="2.6" fill="#800000">
<text x="197.4" y="21.6">ATECC608A</text>
<text x="268.7" y="182.6">Flossicorn</text>
</g>
<g font-size="2.2" fill="#505050">
<text x="80.3" y="26.5">5</text>
<text x="80.3" y="29.2">6</text>
<text x="86.3" y="27.7">SI</text>
<text x="97.2" y="27.7">SO</text>
<text x="104.8" y="29.2">4</text>
<text x="104.8" y="26.5">2</text>
<text x="193.8" y="26.5">1</text>
<text x="193.8" y="29.2">2</text>
<text x="199.9" y="27.7">NC1</text>
<text x="206.9" y="27.7">VCC</text>
<text x="215.7" y="26.5">8</text>
<text x="215.7" y="29.2">7</text>
<text x="80.3" y="31.8">7</text>
<text x="80.3" y="34.4">1</text>
<text x="86.3" y="30.3">SCK</text>
<text x="86.3" y="33">RESET</text>
<text x="86.3" y="35.6">CS</text>
<text x="95.5" y="30.3">GND</text>
<text x="96" y="33">VCC</text>
<text x="96.7" y="35.6">WP</text>
<text x="104.8" y="34.4">3</text>
<text x="104.8" y="31.8">8</text>
<text x="193.8" y="34.4">4</text>
<text x="193.8" y="31.8">3</text>
<text x="199.9" y="35.6">GND</text>
<text x="199.9" y="30.3">NC2</text>
<text x="199.9" y="33">NC3</text>
<text x="206.8" y="35.6">SDA</text>
<text x="206.8" y="30.3">NC7</text>
<text x="207.2" y="33">SCL</text>
<text x="215.7" y="31.8">6</text>
<text x="215.7" y="34.4">5</text>
<text x="114.8" y="76.7">1*4</text>
<text x="116" y="74">26</text>
<text x="123.3" y="77.8">GND</text>
<text x="123.3" y="75.2">VDD</text>
<text x="165.9" y="75.2">SIO_09/NFC1</text>
<text x="165.9" y="77.8">SIO_10/NFC2</text>
<text x="184" y="74">15</text>
<text x="184" y="76.7">14</text>
<text x="117.2" y="82">7</text>
<text x="123.3" y="83.1">RESET</text>
<text x="171.9" y="83.1">SIO_11</text>
<text x="184" y="82">13</text>
<text x="117.2" y="84.6">6</text>
<text x="117.2" y="87.2">5</text>
<text x="123.3" y="85.8">SWDCLK</text>
<text x="123.3" y="88.4">SWDIO</text>
<text x="161.1" y="85.8">SIO_13/AUTORUN</text>
<text x="171.9" y="88.4">SIO_15</text>
<text x="184" y="84.6">28</text>
<text x="184" y="87.2">29</text>
<text x="184" y="89.9">30</text>
<text x="116" y="92.5">19</text>
<text x="116" y="95.1">17</text>
<text x="123.3" y="93.7">SIO_06/UART_TX</text>
<text x="171.9" y="93.7">SIO_18</text>
<text x="171.9" y="91">SIO_17</text>
<text x="184" y="92.5">9</text>
<text x="184" y="95.1">31</text>
<text x="116" y="100.4">20</text>
<text x="116" y="97.8">18</text>
<text x="123.3" y="101.6">SIO_05/UART_RTS/AIN3</text>
<text x="123.3" y="99">SIO_07/UART_CTS</text>
<text x="123.3" y="96.3">SIO_08/UART_RX</text>
<text x="171.9" y="99">SIO_22</text>
<text x="171.9" y="96.3">SIO_19</text>
<text x="184" y="97.8">4</text>
<text x="116" y="105.7">11</text>
<text x="123.3" y="106.9">SIO_14/SFLASH_MISO</text>
<text x="166.2" y="104.2">SIO_02/AIN0</text>
<text x="166.2" y="106.9">SIO_03/AIN1</text>
<text x="184" y="103.1">23</text>
<text x="184" y="105.7">22</text>
<text x="116" y="113.6">12</text>
<text x="116" y="111">10</text>
<text x="117.2" y="108.3">8</text>
<text x="123.3" y="112.1">SIO_16/SFLASH_SCK</text>
<text x="123.3" y="109.5">SIO_20/SFLASH_MOSI</text>
<text x="166.2" y="112.2">SIO_28/AIN4</text>
<text x="166.2" y="109.5">SIO_04/AIN2</text>
<text x="184" y="113.6">34</text>
<text x="184" y="111">35</text>
<text x="184" y="108.3">21</text>
<text x="117.2" y="118.9">3</text>
<text x="123.3" y="114.8">SIO_12/SFLASH_CS</text>
<text x="166.2" y="117.4">SIO_30/AIN6</text>
<text x="166.2" y="114.8">SIO_29/AIN5</text>
<text x="184" y="118.9">32</text>
<text x="184" y="116.3">33</text>
<text x="116" y="124.2">38</text>
<text x="117.2" y="121.5">2</text>
<text x="123.3" y="120.1">SIO_23/SPI_MOSI</text>
<text x="123.3" y="122.7">SIO_24/SPI_MISO</text>
<text x="123.3" y="125.3">SIO_25/SPI_SCK</text>
<text x="162.9" y="125.4">SIO_27/I2C_SCL</text>
<text x="166.2" y="120.1">SIO_31/AIN7</text>
<text x="184" y="124.2">36</text>
<text x="116" y="129.5">25</text>
<text x="123.3" y="130.6">SIO_00/XL1</text>
<text x="162.5" y="128">SIO_26/I2C_SDA</text>
<text x="184" y="126.8">37</text>
<text x="116" y="132.1">24</text>
<text x="123.3" y="133.3">SIO_01/XL2</text>
</g>
</svg>
